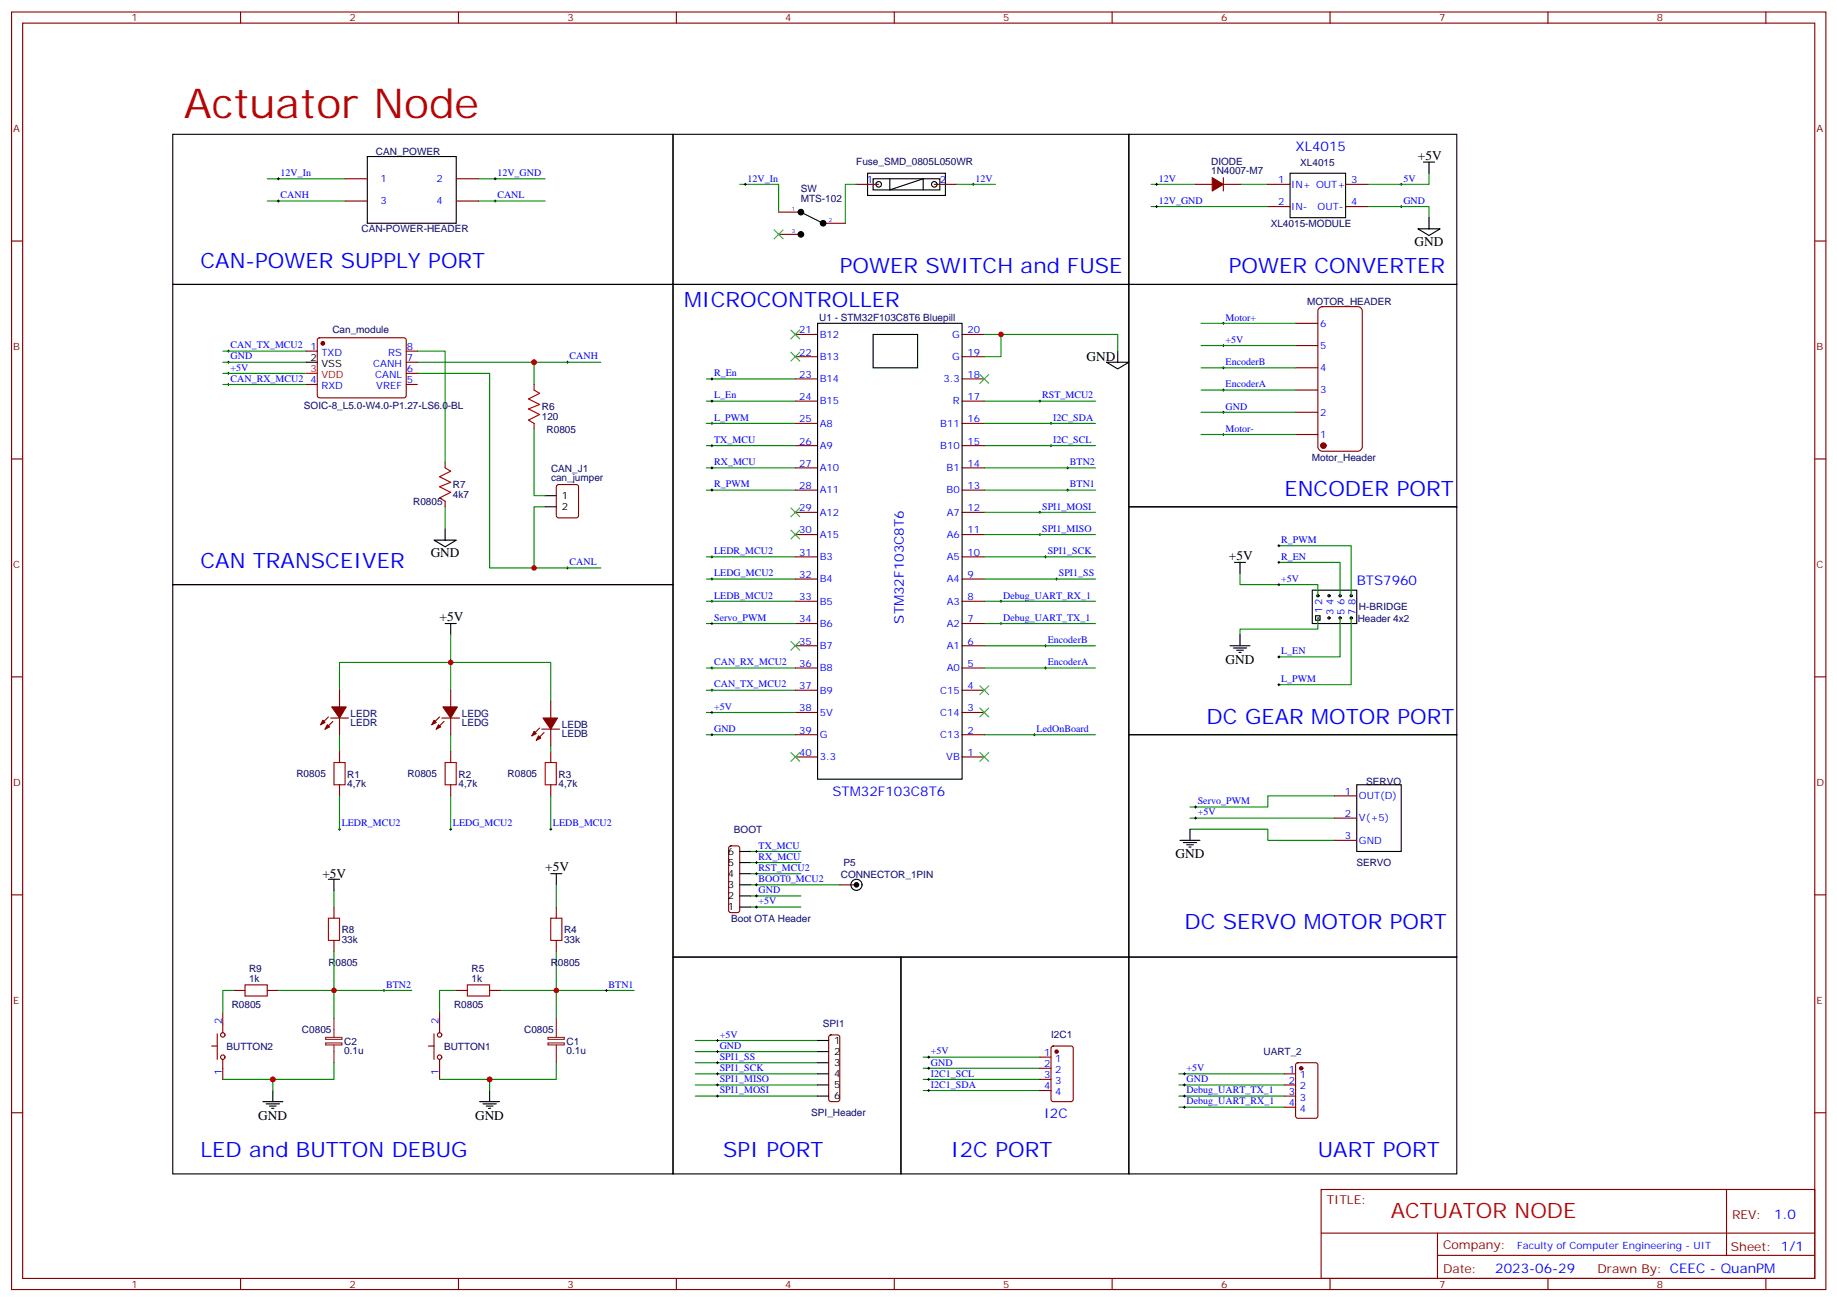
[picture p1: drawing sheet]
<svg xmlns="http://www.w3.org/2000/svg" width="583mm" height="413mm" viewBox="0 0 583 413" stroke-linecap="round" stroke-linejoin="round" font-family="sans-serif">
<g fill="none" stroke="#008700" stroke-width=".35">
<path d="M234.7 58.5h12.4v8.8M271.8 58.5h-3.5v12.3M303.5 58.5h12.4M365.3 58.5h14.1M393.5 58.5h8.8M453.5 55v3.5h-19.4M365.3 65.5h37M434.1 65.5h19.4v3.6M70.7 114.9h26.5M70.7 111.4h26.5M70.7 118.5h26.5M132.4 118.5h23v61.7h14.1v-19.4h3.5"/>
<path d="M132.4 114.9h37.1v7.1M132.4 111.4h8.9v35.3M169.5 114.9h21.1M354.7 111.4v-5.3h-37.1v7.1h-5.3M70.7 122h26.5M169.5 136.1v21.2h3.5M224.2 127.3h28.2M224.2 134.3h28.2M224.2 120.2h28.2M312.3 127.3h35.3M312.3 134.3h35.3M312.3 148.4h35.3"/>
<path d="M312.3 155.5h35.3M312.3 141.4h35.3M141.3 160.8v7.1M224.2 176.7h28.2M312.3 176.7h35.3M312.3 162.6h35.3M169.5 180.2h21.1M224.2 190.8h28.2M224.2 183.7h28.2M224.2 197.8h28.2M312.3 190.8h35.3M312.3 183.7h35.3"/>
<path d="M312.3 197.8h35.3M107.7 219v-8.8h35.3v8.8M143 201.4v8.8h31.8v12.3M224.2 219h28.2M224.2 211.9h28.2M312.3 211.9h35.3M312.3 204.9h35.3M107.7 233.1v5.3M143 233.1v5.3M312.3 233.1h35.3M107.7 252.5v10.6M143 252.5v10.6"/>
<path d="M174.8 252.5v10.6M377.6 259.6h45.9M423.5 252.5h-21.2v3.5h-24.7M238.3 273.7h15.8M238.3 270.2h15.8M238.3 277.2h15.8M377.6 263.1h24.7v3.5h21.2M106 282.5v5.3M176.5 280.7v7.1M238.3 280.7h28.2M238.3 284.3h15.8M238.3 287.8h15.8"/>
<path d="M74.2 314.3h-3.5v7M106 301.9v12.4h-17.7M130.7 314.3h-24.7v8.8M144.8 314.3h-5.3v7M176.5 301.9v12.4h-17.6M201.2 314.3h-24.7v8.8M106 337.2v5.3h-19.4v3.5M176.5 337.2v5.3h-21.1M220.6 337.2h38.8M220.6 333.7h38.8M220.6 330.1h38.8M70.7 342.5h15.9"/>
<path d="M139.5 342.5h15.9v3.5M220.6 347.8h38.8M220.6 344.2h38.8M220.6 340.7h38.8M374.1 347.8h33.5M374.1 344.2h33.5M374.1 340.7h33.5M374.1 351.3h33.5"/>
</g>
<g fill="none" stroke="#870000" stroke-width=".35">
<path d="M271.8 58.5h7M296.5 58.5h7M379.4 58.5h5.3M388.2 56.4v4.2M388.2 58.5h5.3M402.3 58.5h7.1M427 58.5h7.1M247.1 67.3h7M247.1 74.4h7M261.2 70.8h7.1M402.3 65.5h7.1M427 65.5h7.1"/>
<path d="M418.5 97.9l1.1-.6h11.3a1.41 1.41 0 0 1 1.4 1.4v43a1.51 1.51 0 0 1-1.4 1.5h-11.3a1.51 1.51 0 0 1-1.4-1.5v-43zM97.2 111.4h3.5M100.9 107.4l.5-.2h27.1l.4 .7-.1 17.9-.6 .4h-27.1l-.4-.7v-17.6zM128.9 111.4h3.5M128.9 118.5h3.5M128.9 114.9h3.5M252.4 113.2h7M252.4 106.1h7M305.3 113.2h7M305.3 106.1h7M411.1 116.7h7.1M411.1 109.6h7.1"/>
<path d="M411.1 102.6h7.1M97.2 122h3.5M128.9 122h3.5M169.5 122v1.8M169.5 134.3v1.8M252.4 134.3h7M252.4 127.3h7M252.4 120.2h7M305.3 134.3h7M305.3 127.3h7M305.3 120.2h7M411.1 137.9h7.1"/>
<path d="M411.1 130.8h7.1M411.1 123.8h7.1M141.3 146.7v1.7M141.3 159v1.8M176.8 153.9l.4-.2h5.7l.6 .5 .1 9.4-.5 .7h-5.9l-.6-.4-.1-9.5zM252.4 155.5h7M252.4 148.4h7M252.4 141.4h7M305.3 155.5h7M305.3 148.4h7M305.3 141.4h7M252.4 176.7h7"/>
<path d="M252.4 169.6h7M252.4 162.6h7M305.3 176.7h7M305.3 169.6h7M305.3 162.6h7M252.4 197.8h7M252.4 190.8h7M252.4 183.7h7M305.3 197.8h7M305.3 190.8h7M305.3 183.7h7M107.7 219v5.3"/>
<path d="M143 219v5.3M252.4 219h7M252.4 211.9h7M252.4 204.9h7M305.3 219h7M305.3 211.9h7M305.3 204.9h7M104.2 227.5l-2.5 2.4M104.9 227.8h5.7M105.6 228.9l-2.4 2.5M107.7 227.8v5.3M107.7 238.4v3.5"/>
<path d="M139.5 227.5l-2.5 2.4M140.2 227.8h5.6M140.9 228.9l-2.5 2.5M143 227.8v5.3M143 238.4v3.5M171.2 231l-2.4 2.5M171.9 231.4h5.7M172.6 232.4l-2.4 2.5M174.8 222.5v5.3M174.8 231.4v5.2M174.8 238.4v3.5M252.4 233.1h7"/>
<path d="M252.4 226.1h7M305.3 233.1h7M305.3 226.1h7M107.7 249v3.5M143 249v3.5M174.8 249v3.5M252.4 240.2h7M305.3 240.2h7M231.4 268.6l.5-.2h2.1l.5 .2 .2 .5v19.8l-.2 .5-.5 .2-2.4-.1-.4-.6v-19.8zM106 287.8v3.5M106 298.4v3.5M176.5 287.8v3.5"/>
<path d="M176.5 298.4v3.5M266.5 280.7h5.3M74.2 314.3h3.6M84.8 314.3h3.5M144.8 314.3h3.5M155.4 314.3h3.5M67.2 331.9h1.7M68.9 328v8.1M70.7 321.3v6.4M70.7 336.1v6.4M136 331.9h1.7M137.7 328v8.1"/>
<path d="M139.5 321.3v6.4M139.5 336.1v6.4M263.2 328.6l.5-.2h2.1l.5 .2 .2 .5v19.7l-.2 .5-.5 .2h-2.4l-.4-.7v-19.7zM411.4 337.4l.4-.2h5.7l.6 .4 .1 16.5-.5 .7h-5.9l-.6-.4-.1-16.5zM407.6 340.7h3.5M407.6 344.2h3.5M407.6 347.8h3.5M407.6 351.3h3.5"/>
<circle cx="70.7" cy="328.4" r=".71"/>
<circle cx="70.7" cy="335.4" r=".71"/>
<circle cx="139.5" cy="335.4" r=".71"/>
<circle cx="139.5" cy="328.4" r=".71"/>
</g>
<g fill="none" stroke="#000" stroke-width=".35">
<path d="M54.8 42.6h158.8v47.6h-158.8zM213.6 42.6h144.6v47.6h-144.6zM275.3 55h24.7v7h-24.7zM277.1 56.7h21.1v3.6h-21.1zM282.4 56.7v3.6l10.5-3.6v3.6M358.2 42.6h104.1v47.6h-104.1zM409.4 55h17.6v14.1h-17.6zM451.7 51.4h3.5M453.5 51.4v3.6M254.1 67.3l7.1 3.5M449.9 72.6h7.1l-3.5 2.1zM453.5 69.1v3.5"/>
<path d="M97.2 114.9h3.5M259.4 102.6h45.9v144.6h-45.9zM277.1 106.1h14.1v10.6h-14.1zM351.2 114.9h7l-3.5 2.2zM354.7 111.4v3.5M173 157.3h3.5M137.7 171.4h7.1l-3.5 2.1zM141.3 167.9v3.5M173 160.8h3.5M141.3 197.8h3.5M143 197.8v3.6M104.2 279h3.5"/>
<path d="M106 279v3.5M174.8 277.2h3.5M176.5 277.2v3.5M234.7 277.2h3.6M234.7 273.7h3.6M234.7 270.2h3.6M374.4 266.6h6.4M375.5 267.3h4.2M376.6 268h2.1M377.3 268.7h.7M377.6 263.1v3.5M234.7 287.8h3.6"/>
<path d="M234.7 284.3h3.6M234.7 280.7h3.6M259.4 330.1h3.6M259.4 333.7h3.6M259.4 337.2h3.6M83.4 349.5h6.3M84.5 350.2h4.2M85.5 350.9h2.1M86.2 351.6h.7M86.6 346v3.5M152.2 349.5h6.3M153.2 350.2h4.3"/>
<path d="M154.3 350.9h2.1M155 351.6h.7M155.4 346v3.5M259.4 340.7h3.6M259.4 344.2h3.6M259.4 347.8h3.6"/>
<circle cx="278.8" cy="58.5" r=".88"/>
<circle cx="296.5" cy="58.5" r=".88"/>
<circle cx="271.8" cy="280.7" r="1.76"/>
</g>
<g fill="none" stroke="#000" stroke-width=".32">
<path d="M236.1 58.5h.8M236.5 58.1v.7M308.5 58.5h.7M308.8 58.1v.7M366.7 58.5h.7M367 58.1v.7M444.3 58.5h.7M444.6 58.1v.7M366.7 65.5h.7M367 65.2v.7M444.3 65.5h.7M444.6 65.2v.7"/>
<path d="M72.1 114.9h.7M72.1 118.5h.7M72.1 111.4h.7M72.5 111.1v.7M72.5 114.6v.7M72.5 118.1v.7M179.7 114.9h.7M180.1 114.6v.7M225.9 119.9v.7M387.8 102.6h.7M387.8 109.6h.7M387.8 116.7h.7"/>
<path d="M388.2 102.2v.7M388.2 109.3v.7M388.2 116.3v.8M72.1 122h.7M72.5 121.6v.7M225.6 134.3h.7M225.6 127.3h.7M225.6 120.2h.7M225.9 126.9v.7M225.9 134v.7M329.6 127.3h.7M330 126.9v.7"/>
<path d="M333.2 134.3h.7M333.5 134v.7M387.8 137.9h.7M387.8 130.8h.7M387.8 123.8h.7M388.2 123.4v.7M388.2 130.5v.7M388.2 137.5v.7M333.2 141.4h.7M333.5 141v.7M338.5 155.5h.7M338.5 148.4h.7"/>
<path d="M338.8 148.1v.7M338.8 155.2v.7M180.1 179.8v.8M225.6 176.7h.7M225.9 176.3v.7M329.6 162.6h.7M329.6 169.6h.7M330 162.2v.7M330 169.3v.7M331.4 176.7h.7M331.8 176.3v.7M179.7 180.2h.7"/>
<path d="M225.6 190.8h.7M225.6 183.7h.7M225.6 197.8h.7M225.9 183.4v.7M225.9 190.4v.7M225.9 197.5v.7M317.3 190.8h.7M317.3 197.8h.7M317.6 190.4v.7M317.6 197.5v.7M334.9 183.7h.7M335.3 183.4v.7"/>
<path d="M225.6 219h.7M225.6 211.9h.7M225.9 211.6v.7M225.9 218.7v.7M331.4 211.9h.7M331.4 204.9h.7M331.8 204.5v.7M331.8 211.6v.7M327.9 233.1h.7M328.2 232.8v.7M379 259.6h.7M379 256h.7"/>
<path d="M379.4 255.7v.7M379.4 259.2v.7M107.4 263.1h.7M107.7 262.7v.8M142.7 263.1h.7M143 262.7v.8M174.4 263.1h.7M174.8 262.7v.8M239.7 270.2h.7M239.7 273.7h.7M239.7 277.2h.7M240 269.8v.7"/>
<path d="M240 273.3v.7M240 276.9v.7M239.7 280.7h.7M239.7 287.8h.7M239.7 284.3h.7M240 280.4v.7M240 283.9v.7M240 287.4v.7M121.5 314.3h.7M121.8 313.9v.7M192.1 314.3h.7M192.4 313.9v.7"/>
<path d="M375.5 340.7h.7M375.5 344.2h.7M375.5 347.8h.7M375.5 351.3h.7M375.8 340.4v.7M375.8 343.9v.7M375.8 347.4v.7M375.8 350.9v.7"/>
</g>
<g fill="#870000" stroke="#870000" stroke-width=".35">
<path d="M384.7 56.4l3.5 2.1-3.5 2.1z"/>
<path d="M172.3 227.8h4.6l-2.1 3.6z"/>
<path d="M169.5 232.1l.7 .7-1.4 .7z"/>
<path d="M170.9 233.5l.7 .7-1.4 .7z"/>
<path d="M140.5 224.3h4.6l-2.1 3.5z"/>
<path d="M137.7 228.5l.7 .7-1.4 .7z"/>
<path d="M139.1 229.9l.7 .7-1.4 .8z"/>
<path d="M105.3 224.3h4.6l-2.2 3.5z"/>
<path d="M102.4 228.5l.8 .7-1.5 .7z"/>
<path d="M103.9 229.9l.7 .7-1.4 .8z"/>
<circle cx="412.9" cy="338.9" r=".53"/>
<circle cx="102.4" cy="108.9" r=".53"/>
<circle cx="419.9" cy="141.4" r=".88"/>
</g>
<g fill="#000" stroke="#000" stroke-width=".35">
<circle cx="254.1" cy="74.4" r=".88"/>
<circle cx="254.1" cy="67.3" r=".88"/>
<circle cx="261.2" cy="70.8" r=".88"/>
<circle cx="271.8" cy="280.7" r=".71"/>
</g>
<path d="M169.5 123.8l1.7 1-3.5 1.8 3.5 1.7-3.5 1.5 3.5 1.7-3.5 1.8 1.8 1M141.3 148.4l1.7 1.1-3.5 1.8 3.5 1.7-3.5 1.4 3.5 1.8-3.5 1.8 1.8 1M106 241.9h3.5v7.1h-3.5zM141.3 241.9h3.5v7.1h-3.5zM173 241.9h3.5v7.1h-3.5zM104.2 291.3h3.5v7.1h-3.5zM174.8 291.3h3.5v7.1h-3.5zM77.8 312.5h7v3.5h-7zM148.3 312.5h7.1v3.5h-7.1z" fill="none" stroke="#a10000" stroke-width=".35"/>
<path d="M97.2 118.5h3.5" fill="none" stroke="#f00" stroke-width=".35"/>
<path d="M103.3 329.1h5.2v.7h-5.2zM103.3 330.9h5.2v.6h-5.2zM106 323.1v6M106 331.5v5.7M173.9 329.1h5.2v.7h-5.2zM173.9 330.9h5.2v.6h-5.2zM176.5 323.1v6M176.5 331.5v5.7" fill="none" stroke="#8c2424" stroke-width=".35"/>
<g fill="#870000">
<circle cx="418.2" cy="196.1" r=".18"/>
<circle cx="418.2" cy="189" r=".18"/>
</g>
<path d="M416.4 187.3h14.1v10.5h-14.1z" fill="none" stroke="#000" stroke-width=".35"/>
<g fill="#870000">
<circle cx="421.7" cy="196.1" r=".18"/>
<circle cx="421.7" cy="189" r=".18"/>
<circle cx="425.2" cy="196.1" r=".18"/>
<circle cx="425.2" cy="189" r=".18"/>
<circle cx="428.8" cy="196.1" r=".18"/>
<circle cx="428.8" cy="189" r=".18"/>
</g>
<g fill="none" stroke="#000" stroke-width=".35">
<path d="M116.6 49.7h28.2v21.1h-28.2zM54.8 90.2h158.8v95.3h-158.8zM213.6 90.2h144.6v213.5h-144.6zM358.2 90.2h104.1v70.6h-104.1zM358.2 160.8h104.1v72.3h-104.1zM391.7 178.4h3.6M393.5 178.4v3.6M54.8 185.5h158.8v187h-158.8zM417.5 195.4h1.4v1.4h-1.4zM390.3 204.9h6.4M391.4 205.6h4.2M392.4 206.3h2.1"/>
<path d="M393.1 207h.7M393.5 201.4v3.5M358.2 233.1h104.1v70.6h-104.1zM430.5 249h14.1v21.2h-14.1zM213.6 303.7h72.3v68.8h-72.3zM285.9 303.7h72.3v68.8h-72.3zM358.2 303.7h104.1v68.8h-104.1z"/>
<circle cx="418.2" cy="189" r=".35"/>
<circle cx="421.7" cy="196.1" r=".35"/>
<circle cx="421.7" cy="189" r=".35"/>
<circle cx="425.2" cy="196.1" r=".35"/>
<circle cx="425.2" cy="189" r=".35"/>
<circle cx="428.8" cy="189" r=".35"/>
<circle cx="428.8" cy="196.1" r=".35"/>
</g>
<g fill="none" stroke="#008700" stroke-width=".35">
<path d="M84.8 56.7h24.7M151.8 56.7h21.2M84.8 63.8h24.7M151.8 63.8h21.2M312.3 106.1h5.3M381.1 102.6h30M381.1 109.6h30M381.1 116.7h30M381.1 123.8h30M381.1 130.8h30M381.1 137.9h30M224.2 155.5h28.2"/>
<path d="M224.2 141.4h28.2M224.2 148.4h28.2M312.3 169.6h35.3M405.8 173.1h23v15.9M405.8 178.4h19.4v10.6M393.5 182v3.5h24.7v3.5M418.2 196.1v3.5h-24.7v1.8M425.2 196.1v12.3h-19.4M428.8 196.1v21.1h-23M174.8 236.6v1.8M224.2 226.1h28.2M224.2 233.1h28.2"/>
<path d="M292.9 335.4h37.1M292.9 338.9h37.1M292.9 342.5h37.1M292.9 346h37.1"/>
</g>
<g fill="none" stroke="#000" stroke-width=".32">
<path d="M88 56.7h.7M88.3 56.4v.7M156.8 56.7h.7M157.1 56.4v.7M88 63.8h.7M88.3 63.4v.7M156.8 63.8h.7M157.1 63.4v.7M225.6 155.5h.7M225.6 141.4h.7M225.6 148.4h.7M225.9 141v.7"/>
<path d="M225.9 148.1v.7M225.9 155.2v.7M405.5 173.1h.7M405.5 178.4h.7M405.8 172.8v.7M405.8 178.1v.7M405.5 185.5h.7M405.8 185.1v.7M405.5 217.2h.7M405.5 208.4h.7M405.8 208.1v.7M405.8 216.9v.7"/>
<path d="M225.6 226.1h.7M225.6 233.1h.7M225.9 225.7v.7M225.9 232.8v.7M227.3 330.1h.7M227.3 333.7h.7M227.3 337.2h.7M227.7 329.8v.7M227.7 333.3v.7M227.7 336.8v.7M294.4 335.4h.7M294.4 338.9h.7"/>
<path d="M294.7 335.1v.7M294.7 338.6v.7M227.3 340.7h.7M227.3 344.2h.7M227.3 347.8h.7M227.7 340.4v.7M227.7 343.9v.7M227.7 347.4v.7M294.4 342.5h.7M294.4 346h.7M294.7 342.1v.7M294.7 345.7v.7"/>
</g>
<g fill="none" stroke="#870000" stroke-width=".35">
<path d="M3.7 3.8h575.7v405.4h-575.7zM7.2 7.3h568.7v398.3h-568.7zM76.3 3.8v3.5M145.5 3.8v3.5M214.6 3.8v3.5M283.8 3.8v3.5M352.9 3.8v3.5M422.1 3.8v3.5M491.2 3.8v3.5M560.4 3.8v3.5M109.5 56.7h7.1M144.8 56.7h7"/>
<path d="M3.7 76.5h3.5M109.5 63.8h7.1M144.8 63.8h7M575.9 76.5h3.5M3.7 145.6h3.5M575.9 145.6h3.5M3.7 214.8h3.5M575.9 214.8h3.5M423.5 252.5h7M423.5 259.6h7M423.5 266.6h7M3.7 283.9h3.5"/>
<path d="M575.9 283.9h3.5M330 335.4h3.5M330 338.9h3.5M333.8 332.1l.4-.2h5.7l.6 .4 .1 16.5-.5 .7h-5.9l-.6-.4-.1-16.5zM3.7 353.1h3.5M330 342.5h3.5M330 346h3.5M575.9 353.1h3.5M419.2 377.4h156.7v28.2h-156.7zM547.9 377.4v20.9M419.3 391.2h156.4M456.2 398.3h119.5"/>
<path d="M456.2 391.2v14.2M76.3 405.6v3.6M145.5 405.6v3.6M214.6 405.6v3.6M283.8 405.6v3.6M352.9 405.6v3.6M422.1 405.6v3.6M491.2 405.6v3.6M560.4 405.6v3.6"/>
</g>
<circle cx="335.3" cy="333.7" r=".53" fill="#870000" stroke="#870000" stroke-width=".35"/>
<g fill="none" stroke="#3c3" stroke-width=".35">
<path d="M245.7 73l2.8 2.8M248.5 73l-2.8 2.8M251 111.8l2.8 2.8M251 104.7l2.8 2.8M253.8 111.8l-2.8 2.8M253.8 104.7l-2.8 2.8M310.9 118.8l2.9 2.8M313.8 118.8l-2.9 2.8M251 161.1l2.8 2.9M251 168.2l2.8 2.8M253.8 161.1l-2.8 2.9M253.8 168.2l-2.8 2.8"/>
<path d="M251 203.5l2.8 2.8M253.8 203.5l-2.8 2.8M310.9 217.6l2.9 2.8M313.8 217.6l-2.9 2.8M251 238.8l2.8 2.8M253.8 238.8l-2.8 2.8M310.9 224.6l2.9 2.9M310.9 238.8l2.9 2.8M313.8 224.6l-2.9 2.9M313.8 238.8l-2.9 2.8"/>
</g>
<g fill="#c00">
<circle cx="86.6" cy="342.5" r=".88"/>
<circle cx="169.5" cy="114.9" r=".88"/>
<circle cx="155.4" cy="342.5" r=".88"/>
<circle cx="143" cy="210.2" r=".88"/>
<circle cx="169.5" cy="180.2" r=".88"/>
<circle cx="176.5" cy="314.3" r=".88"/>
<circle cx="106" cy="314.3" r=".88"/>
<circle cx="317.6" cy="106.1" r=".88"/>
</g>
<text font-size="13.1" fill="#f00" x="58.3" y="37.3">Actuator Node</text>
<g font-size="6.7" fill="#00f">
<text x="63.6" y="84.9">CAN-POWER SUPPLY PORT</text>
<text x="266.5" y="86.7">POWER SWITCH and FUSE</text>
<text x="390" y="86.7">POWER CONVERTER</text>
<text x="217.1" y="97.3">MICROCONTROLLER</text>
<text x="407.6" y="157.3">ENCODER PORT</text>
<text x="63.6" y="180.2">CAN TRANSCEIVER</text>
<text x="382.9" y="229.6">DC GEAR MOTOR PORT</text>
<text x="375.8" y="294.9">DC SERVO MOTOR PORT</text>
<text x="63.6" y="367.2">LED and BUTTON DEBUG</text>
<text x="229.4" y="367.2">SPI PORT</text>
<text x="301.8" y="367.2">I2C PORT</text>
<text x="418.2" y="367.2">UART PORT</text>
</g>
<text font-size="6.7" fill="#f00" x="441.3" y="386.4">ACTUATOR NODE</text>
<g font-size="4.2" fill="#00f">
<text x="411.1" y="47.9">XL4015</text>
<text x="430.5" y="185.5">BTS7960</text>
<text x="286.8" y="197.8" transform="rotate(-90 286.8 197.8)">STM32F103C8T6</text>
<text x="264.1" y="252.5">STM32F103C8T6</text>
<text x="331.4" y="354.8">I2C</text>
<text x="563" y="386.7">1.0</text>
<text x="474.5" y="404">2023-06-29</text>
</g>
<g font-size="4.2">
<text x="449.9" y="50.7">+5V</text>
<text x="448.9" y="77.9">GND</text>
<text x="344.8" y="114.6">GND</text>
<text x="136.7" y="176.7">GND</text>
<text x="390" y="177.7">+5V</text>
<text x="139.5" y="197.1">+5V</text>
<text x="388.9" y="210.5">GND</text>
<text x="373" y="272.3">GND</text>
<text x="102.3" y="278.6">+5V</text>
<text x="173" y="276.5">+5V</text>
<text x="82" y="355.5">GND</text>
<text x="150.7" y="355.5">GND</text>
</g>
<g font-size="3.9" fill="#800">
<text x="421" y="382">TITLE:</text>
<text x="549.6" y="386.7">REV:</text>
<text x="457.9" y="396.2">Company:</text>
<text x="549.3" y="396.8">Sheet: 1/1</text>
<text x="457.9" y="403.9">Date:</text>
<text x="506.9" y="403.9">Drawn By: CEEC - QuanPM</text>
</g>
<g font-size="3.2" fill="#800">
<text x="41.8" y="6.8">1</text>
<text x="110.9" y="6.8">2</text>
<text x="180.1" y="6.8">3</text>
<text x="249.2" y="6.8">4</text>
<text x="318.3" y="6.8">5</text>
<text x="387.5" y="6.8">6</text>
<text x="456.6" y="6.8">7</text>
<text x="525.8" y="6.8">8</text>
<text x="4.2" y="41.9">A</text>
<text x="576.4" y="41.9">A</text>
<text x="4.2" y="111.1">B</text>
<text x="576.4" y="111.1">B</text>
<text x="4.2" y="180.2">C</text>
<text x="576.4" y="180.2">C</text>
<text x="4.2" y="249.3">D</text>
<text x="576.4" y="249.3">D</text>
<text x="4.2" y="318.5">E</text>
<text x="576.4" y="318.5">E</text>
<text x="41.8" y="408.6">1</text>
<text x="110.9" y="408.6">2</text>
<text x="180.1" y="408.6">3</text>
<text x="249.2" y="408.6">4</text>
<text x="318.3" y="408.6">5</text>
<text x="387.5" y="408.6">6</text>
<text x="456.6" y="408.6">7</text>
<text x="525.8" y="408.6">8</text>
</g>
<g font-size="3.2" fill="#000080">
<text x="119.3" y="49">CAN_POWER</text>
<text x="271.7" y="52.4">Fuse_SMD_0805L050WR</text>
<text x="384.3" y="52.3">DIODE</text>
<text x="412.6" y="52.6">XL4015</text>
<text x="384.3" y="55.3">1N4007-M7</text>
<text x="254.1" y="64">MTS-102</text>
<text x="254.1" y="60.9">SW</text>
<text x="114.7" y="73.7">CAN-POWER-HEADER</text>
<text x="403.2" y="72">XL4015-MODULE</text>
<text x="259.9" y="102">U1 - STM32F103C8T6 Bluepill</text>
<text x="414.8" y="96.8">MOTOR_HEADER</text>
<text x="105.5" y="105.6">Can_module</text>
<text x="96.4" y="129.8">SOIC-8_L5.0-W4.0-P1.27-LS6.0-BL</text>
<text x="171.9" y="130.2">R6</text>
<text x="171.9" y="133.4">120</text>
<text x="173.4" y="137.2">R0805</text>
<text x="174.9" y="149.6">CAN_J1</text>
<text x="416.3" y="146.2">Motor_Header</text>
<text x="143.7" y="154.9">R7</text>
<text x="174.9" y="152.7">can_jumper</text>
<text x="131.1" y="160.2">R0805</text>
<text x="143.7" y="158">4k7</text>
<text x="430.8" y="197.2">Header 4x2</text>
<text x="431.2" y="193.7">H-BRIDGE</text>
<text x="111.3" y="227.4">LEDR</text>
<text x="146.5" y="227.4">LEDG</text>
<text x="111.3" y="230.4">LEDR</text>
<text x="146.5" y="230.4">LEDG</text>
<text x="178.3" y="233.9">LEDB</text>
<text x="178.3" y="230.9">LEDB</text>
<text x="94.1" y="246.6">R0805</text>
<text x="110.2" y="249.8">4,7k</text>
<text x="110.2" y="246.8">R1</text>
<text x="129.3" y="246.6">R0805</text>
<text x="145.5" y="249.8">4,7k</text>
<text x="145.5" y="246.8">R2</text>
<text x="161.1" y="246.6">R0805</text>
<text x="177.2" y="249.8">4,7k</text>
<text x="177.2" y="246.8">R3</text>
<text x="433.5" y="249">SERVO</text>
<text x="232.9" y="264.3">BOOT</text>
<text x="267.6" y="274.7">P5</text>
<text x="430.4" y="274.8">SERVO</text>
<text x="266.9" y="278.5">CONNECTOR_1PIN</text>
<text x="232" y="292.5">Boot OTA Header</text>
<text x="108.4" y="299.2">33k</text>
<text x="108.4" y="296.2">R8</text>
<text x="179" y="299.2">33k</text>
<text x="179" y="296.2">R4</text>
<text x="79" y="311.4">1k</text>
<text x="79" y="308.4">R9</text>
<text x="104.2" y="306.5">R0805</text>
<text x="149.6" y="311.4">1k</text>
<text x="149.6" y="308.4">R5</text>
<text x="174.8" y="306.5">R0805</text>
<text x="73.5" y="319.9">R0805</text>
<text x="144.1" y="319.9">R0805</text>
<text x="95.8" y="327.7">C0805</text>
<text x="166.3" y="327.7">C0805</text>
<text x="261.2" y="326">SPI1</text>
<text x="333.6" y="329.5">I2C1</text>
<text x="71.9" y="333">BUTTON2</text>
<text x="109.2" y="334.4">0.1u</text>
<text x="109.2" y="331.4">C2</text>
<text x="140.9" y="333.2">BUTTON1</text>
<text x="179.8" y="334.4">0.1u</text>
<text x="179.8" y="331.4">C1</text>
<text x="400.9" y="334.8">UART_2</text>
<text x="257.4" y="354.2">SPI_Header</text>
</g>
<g font-size="3.2" fill="#00f">
<text x="89" y="55.8">12V_In</text>
<text x="120.8" y="57.8">1</text>
<text x="138.5" y="57.8">2</text>
<text x="157.8" y="55.8">12V_GND</text>
<text x="237.2" y="57.6">12V_In</text>
<text x="275.1" y="58.1">1</text>
<text x="298.2" y="58.1">2</text>
<text x="309.5" y="57.6">12V</text>
<text x="367.7" y="57.6">12V</text>
<text x="405.6" y="58.1">1</text>
<text x="409.7" y="59.5">IN+ OUT+</text>
<text x="428.8" y="58.1">3</text>
<text x="445.3" y="57.6">5V</text>
<text x="89" y="62.9">CANH</text>
<text x="120.8" y="64.8">3</text>
<text x="138.5" y="64.8">4</text>
<text x="157.8" y="62.9">CANL</text>
<text x="367.7" y="64.7">12V_GND</text>
<text x="405.6" y="65.2">2</text>
<text x="428.8" y="65.2">4</text>
<text x="445.3" y="64.7">GND</text>
<text x="409.7" y="66.6">IN-</text>
<text x="418.1" y="66.6">OUT-</text>
<text x="388.9" y="101.7">Motor+</text>
<text x="253.6" y="105.8">21</text>
<text x="260.1" y="107.2">B12</text>
<text x="302.1" y="107.2">G</text>
<text x="307.1" y="105.8">20</text>
<text x="418.9" y="103.6">6</text>
<text x="73.2" y="110.5">CAN_TX_MCU2</text>
<text x="98.5" y="111.1">1</text>
<text x="102" y="112.8">TXD</text>
<text x="123.2" y="112.8">RS</text>
<text x="129.1" y="111.1">8</text>
<text x="253.6" y="112.8">22</text>
<text x="307.1" y="112.8">19</text>
<text x="388.9" y="108.8">+5V</text>
<text x="418.9" y="110.7">5</text>
<text x="73.2" y="117.6">+5V</text>
<text x="73.2" y="114.1">GND</text>
<text x="118.5" y="116.3">CANH</text>
<text x="119.1" y="119.9">CANL</text>
<text x="129.1" y="118.1">6</text>
<text x="129.1" y="114.6">7</text>
<text x="180.8" y="114.1">CANH</text>
<text x="226.6" y="119.3">R_En</text>
<text x="253.6" y="119.9">23</text>
<text x="260.1" y="114.2">B13</text>
<text x="302.1" y="114.2">G</text>
<text x="307.1" y="119.9">18</text>
<text x="388.9" y="115.8">EncoderB</text>
<text x="418.9" y="117.8">4</text>
<text x="73.2" y="121.1">CAN_RX_MCU2</text>
<text x="98.5" y="121.6">4</text>
<text x="102" y="123.4">RXD</text>
<text x="119.4" y="123.4">VREF</text>
<text x="129.1" y="121.6">5</text>
<text x="260.1" y="121.3">B14</text>
<text x="299.4" y="121.3">3.3</text>
<text x="388.9" y="122.9">EncoderA</text>
<text x="418.9" y="124.8">3</text>
<text x="226.6" y="126.4">L_En</text>
<text x="253.6" y="126.9">24</text>
<text x="260.1" y="128.3">B15</text>
<text x="302.4" y="128.3">R</text>
<text x="307.1" y="126.9">17</text>
<text x="330.7" y="126.4">RST_MCU2</text>
<text x="388.9" y="129.9">GND</text>
<text x="418.9" y="131.9">2</text>
<text x="226.6" y="133.5">L_PWM</text>
<text x="253.6" y="134">25</text>
<text x="260.1" y="135.4">A8</text>
<text x="298.4" y="135.4">B11</text>
<text x="307.1" y="134">16</text>
<text x="334.2" y="133.5">I2C_SDA</text>
<text x="388.9" y="137">Motor-</text>
<text x="226.6" y="140.5">TX_MCU</text>
<text x="253.6" y="141">26</text>
<text x="260.1" y="142.5">A9</text>
<text x="298.4" y="142.5">B10</text>
<text x="307.1" y="141">15</text>
<text x="334.2" y="140.5">I2C_SCL</text>
<text x="418.9" y="138.9">1</text>
<text x="226.6" y="147.6">RX_MCU</text>
<text x="253.6" y="148.1">27</text>
<text x="260.1" y="149.5">A10</text>
<text x="300.4" y="149.5">B1</text>
<text x="307.1" y="148.1">14</text>
<text x="339.5" y="147.6">BTN2</text>
<text x="226.6" y="154.6">R_PWM</text>
<text x="253.6" y="155.2">28</text>
<text x="307.1" y="155.2">13</text>
<text x="339.5" y="154.6">BTN1</text>
<text x="260.1" y="156.6">A11</text>
<text x="300.4" y="156.6">B0</text>
<text x="330.7" y="161.7">SPI1_MOSI</text>
<text x="253.6" y="162.2">29</text>
<text x="260.1" y="163.6">A12</text>
<text x="300.4" y="163.6">A7</text>
<text x="307.1" y="162.2">12</text>
<text x="253.6" y="169.3">30</text>
<text x="260.1" y="170.7">A15</text>
<text x="300.4" y="170.7">A6</text>
<text x="307.1" y="169.3">11</text>
<text x="330.7" y="168.7">SPI1_MISO</text>
<text x="406.5" y="172.3">R_PWM</text>
<text x="180.8" y="179.3">CANL</text>
<text x="226.6" y="175.8">LEDR_MCU2</text>
<text x="253.6" y="176.3">31</text>
<text x="260.1" y="177.7">B3</text>
<text x="300.4" y="177.7">A5</text>
<text x="307.1" y="176.3">10</text>
<text x="332.5" y="175.8">SPI1_SCK</text>
<text x="406.5" y="177.6">R_EN</text>
<text x="226.6" y="182.8">LEDG_MCU2</text>
<text x="253.6" y="183.4">32</text>
<text x="260.1" y="184.8">B4</text>
<text x="300.4" y="184.8">A4</text>
<text x="307.1" y="183.4">9</text>
<text x="336" y="182.8">SPI1_SS</text>
<text x="406.5" y="184.6">+5V</text>
<text x="226.6" y="189.9">LEDB_MCU2</text>
<text x="253.6" y="190.4">33</text>
<text x="260.1" y="191.8">B5</text>
<text x="300.4" y="191.8">A3</text>
<text x="307.1" y="190.4">8</text>
<text x="318.3" y="189.9">Debug_UART_RX_1</text>
<text x="423.1" y="191.8" transform="rotate(-90 423.1 191.8)">4</text>
<text x="426.6" y="191.8" transform="rotate(-90 426.6 191.8)">6</text>
<text x="430.2" y="191.8" transform="rotate(-90 430.2 191.8)">8</text>
<text x="226.6" y="197">Servo_PWM</text>
<text x="253.6" y="197.5">34</text>
<text x="307.1" y="197.5">7</text>
<text x="318.3" y="197">Debug_UART_TX_1</text>
<text x="419.6" y="194.6" transform="rotate(-90 419.6 194.6)">12</text>
<text x="423.1" y="195" transform="rotate(-90 423.1 195)">3</text>
<text x="426.6" y="195" transform="rotate(-90 426.6 195)">5</text>
<text x="430.2" y="195" transform="rotate(-90 430.2 195)">7</text>
<text x="260.1" y="198.9">B6</text>
<text x="300.4" y="198.9">A2</text>
<text x="253.6" y="204.5">35</text>
<text x="260.1" y="206">B7</text>
<text x="300.4" y="206">A1</text>
<text x="307.1" y="204.5">6</text>
<text x="332.5" y="204">EncoderB</text>
<text x="406.5" y="207.5">L_EN</text>
<text x="226.6" y="211.1">CAN_RX_MCU2</text>
<text x="253.6" y="211.6">36</text>
<text x="260.1" y="213">B8</text>
<text x="300.4" y="213">A0</text>
<text x="307.1" y="211.6">5</text>
<text x="332.5" y="211.1">EncoderA</text>
<text x="226.6" y="218.1">CAN_TX_MCU2</text>
<text x="253.6" y="218.7">37</text>
<text x="260.1" y="220.1">B9</text>
<text x="298.3" y="220.1">C15</text>
<text x="307.1" y="218.7">4</text>
<text x="406.5" y="216.4">L_PWM</text>
<text x="226.6" y="225.2">+5V</text>
<text x="253.6" y="225.7">38</text>
<text x="260.1" y="227.1">5V</text>
<text x="298.3" y="227.1">C14</text>
<text x="307.1" y="225.7">3</text>
<text x="226.6" y="232.2">GND</text>
<text x="253.6" y="232.8">39</text>
<text x="307.1" y="232.8">2</text>
<text x="328.9" y="232.2">LedOnBoard</text>
<text x="253.6" y="239.8">40</text>
<text x="260.1" y="234.2">G</text>
<text x="298.3" y="234.2">C13</text>
<text x="307.1" y="239.8">1</text>
<text x="260.1" y="241.2">3.3</text>
<text x="300.2" y="241.2">VB</text>
<text x="380.1" y="255.2">Servo_PWM</text>
<text x="426.8" y="252.2">1</text>
<text x="431.2" y="253.6">OUT(D)</text>
<text x="108.4" y="262.2">LEDR_MCU2</text>
<text x="143.7" y="262.2">LEDG_MCU2</text>
<text x="175.5" y="262.2">LEDB_MCU2</text>
<text x="380.1" y="258.7">+5V</text>
<text x="426.8" y="259.2">2</text>
<text x="431.2" y="260.6">V(+5)</text>
<text x="240.7" y="269.3">TX_MCU</text>
<text x="426.8" y="266.3">3</text>
<text x="431.2" y="267.7">GND</text>
<text x="240.7" y="272.8">RX_MCU</text>
<text x="240.7" y="276.3">RST_MCU2</text>
<text x="240.7" y="279.9">BOOT0_MCU2</text>
<text x="240.7" y="286.9">+5V</text>
<text x="240.7" y="283.4">GND</text>
<text x="122.6" y="313.4">BTN2</text>
<text x="193.1" y="313.4">BTN1</text>
<text x="70.3" y="324.8" transform="rotate(-90 70.3 324.8)">2</text>
<text x="139.1" y="324.8" transform="rotate(-90 139.1 324.8)">2</text>
<text x="228.4" y="329.2">+5V</text>
<text x="228.4" y="332.8">GND</text>
<text x="295.4" y="334.5">+5V</text>
<text x="331.3" y="335.1">1</text>
<text x="70.3" y="341" transform="rotate(-90 70.3 341)">1</text>
<text x="139.1" y="341" transform="rotate(-90 139.1 341)">1</text>
<text x="228.4" y="336.3">SPI1_SS</text>
<text x="228.4" y="339.8">SPI1_SCK</text>
<text x="295.4" y="338.1">GND</text>
<text x="295.4" y="341.6">I2C1_SCL</text>
<text x="331.3" y="338.6">2</text>
<text x="334.8" y="336.8">1</text>
<text x="334.8" y="340.4">2</text>
<text x="376.6" y="339.8">+5V</text>
<text x="408.9" y="340.4">1</text>
<text x="228.4" y="343.4">SPI1_MISO</text>
<text x="228.4" y="346.9">SPI1_MOSI</text>
<text x="295.4" y="345.1">I2C1_SDA</text>
<text x="331.3" y="342.1">3</text>
<text x="331.3" y="345.7">4</text>
<text x="334.8" y="343.9">3</text>
<text x="334.8" y="347.4">4</text>
<text x="376.6" y="343.4">GND</text>
<text x="376.6" y="346.9">Debug_UART_TX_1</text>
<text x="408.9" y="343.9">2</text>
<text x="408.9" y="347.4">3</text>
<text x="412.4" y="342.1">1</text>
<text x="412.4" y="345.7">2</text>
<text x="376.6" y="350.4">Debug_UART_RX_1</text>
<text x="408.9" y="350.9">4</text>
<text x="412.4" y="349.2">3</text>
<text x="412.4" y="352.7">4</text>
<text x="481.4" y="396.2">Faculty of Computer Engineering - UIT</text>
</g>
<g font-size="3.2">
<text x="98.5" y="114.6">2</text>
<text x="102" y="116.3">VSS</text>
<text x="178.3" y="161.9">2</text>
<text x="178.3" y="158.3">1</text>
<text x="231" y="274.7">5</text>
<text x="231" y="271.2">6</text>
<text x="231" y="281.8">3</text>
<text x="231" y="278.3">4</text>
<text x="231" y="285.3">2</text>
<text x="231" y="288.9">1</text>
<text x="264.7" y="331.2">1</text>
<text x="264.7" y="334.7">2</text>
<text x="264.7" y="338.2">3</text>
<text x="264.7" y="341.8">4</text>
<text x="264.7" y="345.3">5</text>
<text x="264.7" y="348.8">6</text>
</g>
<g font-size="3.2" fill="#f00">
<text x="98.5" y="118.1">3</text>
<text x="102" y="119.9">VDD</text>
</g>
<g font-size="1.8" fill="#00f">
<text x="251.3" y="67">1</text>
<text x="263" y="70.5">2</text>
<text x="251.3" y="74">3</text>
</g>
</svg>
